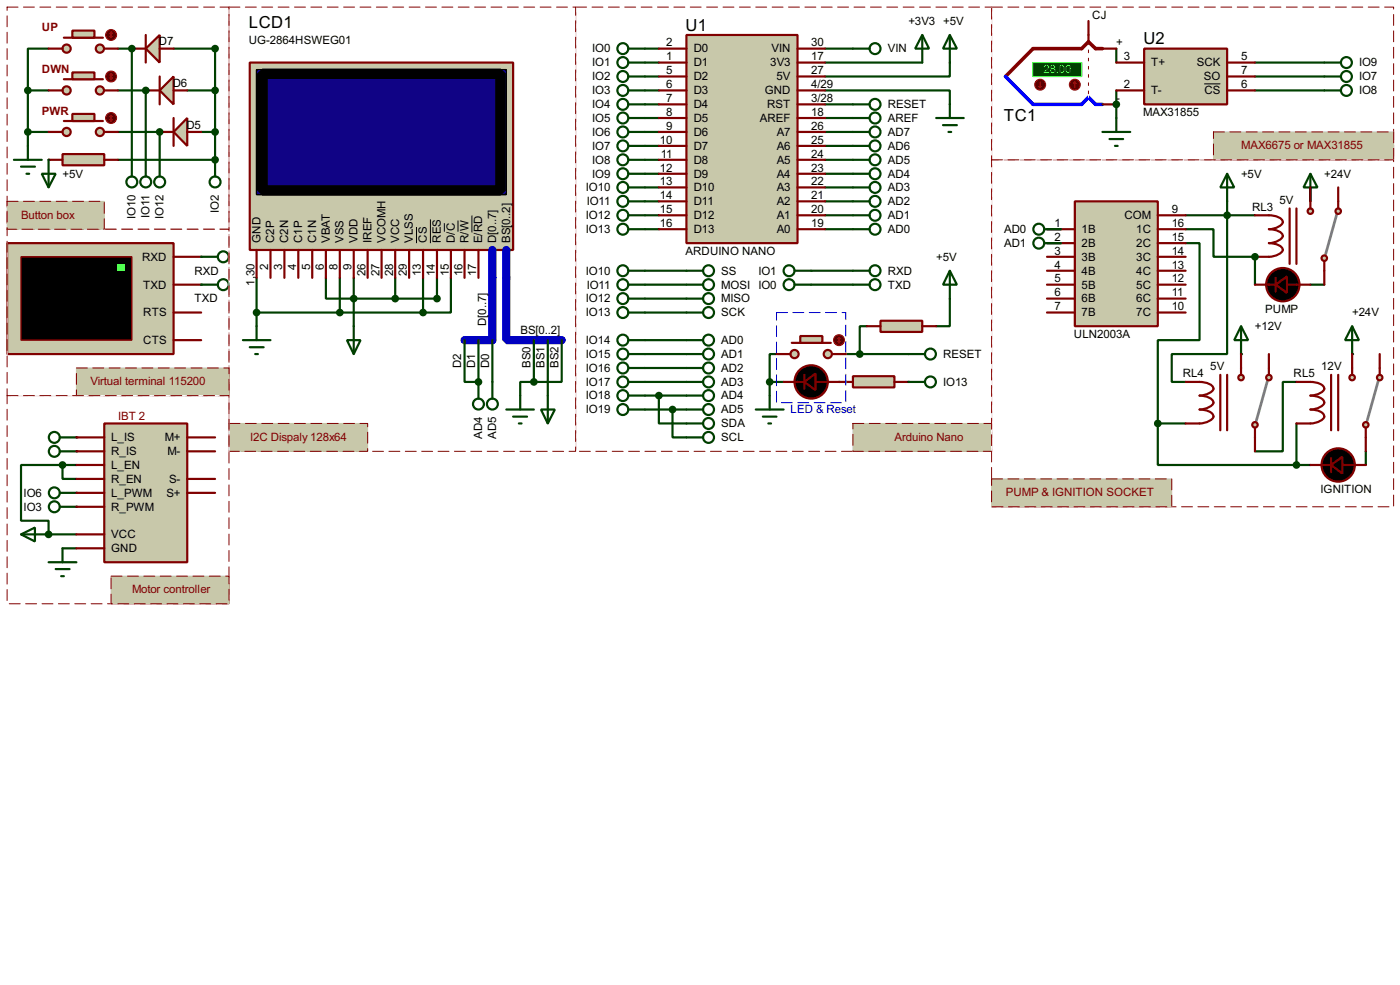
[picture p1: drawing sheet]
<svg xmlns="http://www.w3.org/2000/svg" width="256mm" height="180mm" viewBox="0 0 256 180" stroke-linecap="round" stroke-linejoin="round" font-family="sans-serif">
<path d="M90.2 50.9v11.4h-5.1M92.8 50.9v11.4h10.1" fill="none" stroke="#0000c0" stroke-width="1.5"/>
<path d="M174 54.7v5h-2.5" fill="none" stroke="#004000" stroke-width=".4"/>
<circle cx="153.7" cy="69.9" r=".2" fill="#004000"/>
<path d="M118.2 49.6h7.6M118.2 52.1h7.6M118.2 54.7h7.6M118.2 57.2h7.6" fill="none" stroke="#004000" stroke-width=".4"/>
<circle cx="166.4" cy="69.9" r=".2" fill="#004000"/>
<g fill="none" stroke="#004000" stroke-width=".4">
<path d="M118.2 11.5h2.5M118.2 8.9h2.5M118.2 14h2.5M118.2 16.6h2.5M118.2 19.1h2.5M151.2 16.6h22.8v2.5M151.2 11.5h17.8M151.2 8.9h5.1M151.2 19.1h5.1M174 11.5v2.5h-22.8M118.2 21.6h2.5M118.2 24.2h2.5"/>
<path d="M118.2 26.7h2.5M118.2 29.3h2.5M118.2 31.8h2.5M118.2 34.3h2.5M118.2 36.9h2.5M118.2 39.4h2.5M151.2 21.6h5.1M151.2 24.2h5.1M151.2 26.7h5.1M151.2 29.3h5.1M151.2 31.8h5.1M151.2 34.3h5.1"/>
<path d="M151.2 36.9h5.1M151.2 39.4h5.1M59.7 50.9v3.8h5.1M64.8 50.9v8.8M118.2 42h2.5M148.6 49.6h7.7M148.6 52.1h7.7M151.2 42h5.1M158.8 59.7h-1.3v5.1M90.2 62.3v7.6M100.4 62.3v10.1M118.2 62.3h7.6"/>
<path d="M118.2 64.8h7.6M118.2 67.4h7.6M118.2 69.9h7.6M118.2 72.4h7.6M118.2 75h7.6M120.7 72.4v5.1h5.1M123.2 75v5.1h2.6M141 69.9h2.6M141 69.9v2.5M142.3 64.8h-1.3v5.1M155 64.8h11.4"/>
</g>
<circle cx="87.7" cy="69.9" r=".2" fill="#004000"/>
<path d="M47 50.9v8.8M62.3 50.9v6.3h-15.3M85.1 62.3v7.6h2.6v-7.6M97.8 69.9h-2.5v2.5M97.8 62.3v7.6M102.9 62.3v7.6h-5.1" fill="none" stroke="#004000" stroke-width=".4"/>
<g fill="#004000">
<circle cx="36.9" cy="47" r=".2"/>
<circle cx="36.9" cy="52.1" r=".2"/>
</g>
<path d="M5.1 16.6h3.8M5.1 16.6v10.1M8.9 8.9h-3.8v7.7M21.6 16.6h5.1M5.1 24.2h3.8M62.3 57.2h15.2M72.4 50.9v3.8M77.5 50.9v6.3M80.1 50.9v3.8h-15.3M82.6 50.9v6.3h-5.1" fill="none" stroke="#004000" stroke-width=".4"/>
<circle cx="26.7" cy="16.6" r=".2" fill="#004000"/>
<path d="M26.7 16.6v12.7M21.6 24.2h7.7v5.1" fill="none" stroke="#004000" stroke-width=".4"/>
<circle cx="29.3" cy="24.2" r=".2" fill="#004000"/>
<path d="M21.6 8.9h2.6v20.4M34.3 16.6h5.1v7.6h-2.5" fill="none" stroke="#004000" stroke-width=".4"/>
<g fill="#004000">
<circle cx="24.2" cy="8.9" r=".2"/>
<circle cx="8.9" cy="29.3" r=".2"/>
</g>
<path d="M31.8 8.9h7.6v7.7M39.4 24.2v5.1" fill="none" stroke="#004000" stroke-width=".4"/>
<circle cx="39.4" cy="29.3" r=".2" fill="#004000"/>
<path d="M204.5 8.9v2.6M229.9 11.5h12.7M229.9 14h12.7M229.9 16.6h12.7M21.6 29.3h17.8" fill="none" stroke="#004000" stroke-width=".4"/>
<circle cx="204.5" cy="19.1" r=".2" fill="#004000"/>
<path d="M204.5 16.6v5M191.8 42h2.6M191.8 44.5h2.6M217.2 44.5h2.6v17.8h-7.7v15.2" fill="none" stroke="#004000" stroke-width=".4"/>
<circle cx="227.4" cy="64.8" r=".2" fill="#004000"/>
<path d="M212.1 77.5h5.1" fill="none" stroke="#004000" stroke-width=".4"/>
<circle cx="247.7" cy="64.8" r=".2" fill="#004000"/>
<path d="M240.1 34.3v2.6M217.2 42h5.1v5h7.6M240.1 52.1h2.5M212.1 77.5v7.6h25.4M237.5 69.9h-2.5v12.7h-5.1M237.5 77.5v7.6M237.5 85.1h2.6M250.2 82.6v2.5" fill="none" stroke="#004000" stroke-width=".4"/>
<circle cx="229.9" cy="47" r=".2" fill="#004000"/>
<path d="M217.2 39.4h12.7M224.8 36.9v27.9h-10.1v5.1h2.5M229.9 47v5.1" fill="none" stroke="#004000" stroke-width=".4"/>
<g fill="#004000">
<circle cx="14" cy="80.1" r=".2"/>
<circle cx="14" cy="82.6" r=".2"/>
<circle cx="14" cy="90.2" r=".2"/>
<circle cx="14" cy="92.8" r=".2"/>
</g>
<path d="M8.9 97.8h5.1M14 85.1h-2.5v2.6h2.5M11.5 100.4h2.5" fill="none" stroke="#004000" stroke-width=".4"/>
<circle cx="8.9" cy="97.8" r=".2" fill="#004000"/>
<g fill="none" stroke="#004000" stroke-width=".4">
<path d="M115.1 19.1h3.1M115.1 16.6h3.1M115.1 14h3.1M115.1 8.9h3.1M115.1 11.5h3.1M174 6.4l1.3 2.5h-2.5zM174 6.4v5.1M115.1 26.7h3.1M115.1 24.2h3.1M115.1 21.6h3.1M115.1 29.3h3.1M115.1 31.8h3.1"/>
<path d="M115.1 34.3h3.1M115.1 36.9h3.1M115.1 39.4h3.1M156.3 21.6h3M156.3 29.3h3M156.3 31.8h3M156.3 34.3h3M156.3 36.9h3M156.3 39.4h3M115.1 42h3.1M125.8 49.6h3M125.8 52.1h3"/>
<path d="M125.8 54.7h3M125.8 57.2h3M156.3 42h3M11.5 85.1h-7.6v10.2h5v2.5"/>
<circle cx="114.1" cy="8.9" r="1"/>
<circle cx="114.1" cy="11.5" r="1"/>
<circle cx="114.1" cy="14" r="1"/>
<circle cx="114.1" cy="16.6" r="1"/>
<circle cx="114.1" cy="19.1" r="1"/>
<circle cx="114.1" cy="29.3" r="1"/>
<circle cx="114.1" cy="31.8" r="1"/>
<circle cx="114.1" cy="36.9" r="1"/>
<circle cx="114.1" cy="39.4" r="1"/>
<circle cx="114.1" cy="26.7" r="1"/>
<circle cx="114.1" cy="34.3" r="1"/>
<circle cx="114.1" cy="21.6" r="1"/>
<circle cx="114.1" cy="24.2" r="1"/>
<circle cx="160.3" cy="36.9" r="1"/>
<circle cx="160.3" cy="31.8" r="1"/>
<circle cx="160.3" cy="39.4" r="1"/>
<circle cx="160.3" cy="34.3" r="1"/>
<circle cx="160.3" cy="29.3" r="1"/>
<circle cx="160.3" cy="21.6" r="1"/>
<circle cx="114.1" cy="42" r="1"/>
<circle cx="129.8" cy="49.6" r="1"/>
<circle cx="129.8" cy="57.2" r="1"/>
<circle cx="129.8" cy="54.7" r="1"/>
<circle cx="129.8" cy="52.1" r="1"/>
<circle cx="160.3" cy="42" r="1"/>
</g>
<path d="M161.3 58.7h7.7v2.1h-7.7z" fill="#c8c8aa" stroke="#800000" stroke-width=".4"/>
<path d="M158.8 59.7h2.5M169 59.7h2.5M143.6 69.9h3.8M147.4 68.6v2.6M149.4 69.9h4.3" fill="none" stroke="#800000" stroke-width=".4"/>
<path d="M174 49.6l1.3 2.5h-2.5zM174 49.6v5.1" fill="none" stroke="#004000" stroke-width=".4"/>
<g fill="#000" stroke="#800000" stroke-width=".4">
<path d="M147.4 69.9l2-1.5v3z"/>
<circle cx="148.6" cy="69.9" r="3.1"/>
</g>
<path d="M156.3 68.9h7.6v2h-7.6z" fill="#c8c8aa" stroke="#800000" stroke-width=".4"/>
<path d="M153.7 69.9h2.6M163.9 69.9h2.5" fill="none" stroke="#800000" stroke-width=".4"/>
<g fill="none" stroke="#004000" stroke-width=".4">
<path d="M156.3 49.6h3M156.3 52.1h3M138.5 75h5.1M139.8 76.3h2.5M140.8 77.5h.5M141 72.4v2.6"/>
<circle cx="160.3" cy="49.6" r="1"/>
<circle cx="160.3" cy="52.1" r="1"/>
</g>
<path d="M142.3 57.2h12.7v16.5h-12.7z" fill="none" stroke="#fff" stroke-width=".18"/>
<path d="M142.3 57.2h12.7v16.5h-12.7z" fill="none" stroke="#0000c0" stroke-width=".18" stroke-dasharray="2 1"/>
<g fill="#c8c8aa" stroke="#800000" stroke-width=".4">
<circle cx="151.6" cy="64.8" r=".75"/>
<circle cx="145.5" cy="64.8" r=".75"/>
</g>
<path d="M145.1 62.8h7.1" fill="none" stroke="#800000" stroke-width=".4"/>
<path d="M146.6 61.5h4.1v1.3h-4.1z" fill="#c8c8aa" stroke="#800000" stroke-width=".4"/>
<path d="M142.3 64.8h2.5M152.5 64.8h2.5" fill="none" stroke="#800000" stroke-width=".4"/>
<circle cx="153.7" cy="62.3" r="1" fill="#400000" stroke="#f00" stroke-width=".2"/>
<path d="M153.5 62.5l.2 .3M153.7 61.8v1M153.7 61.8l-.2 .2M153.7 61.8l.3 .2M154 62.5l-.3 .3" fill="none" stroke="#f00" stroke-width=".2"/>
<g fill="none" stroke="#004000" stroke-width=".4">
<path d="M115.1 49.6h3.1M115.1 52.1h3.1M115.1 54.7h3.1M115.1 57.2h3.1M145.6 49.6h3M145.6 52.1h3M115.1 69.9h3.1M115.1 62.3h3.1M115.1 64.8h3.1M115.1 67.4h3.1M115.1 72.4h3.1M115.1 75h3.1"/>
<path d="M125.8 69.9h3M125.8 62.3h3M125.8 64.8h3M125.8 67.4h3M125.8 72.4h3M125.8 75h3M166.4 69.9h3.1M166.4 64.8h3.1"/>
<circle cx="114.1" cy="49.6" r="1"/>
<circle cx="114.1" cy="52.1" r="1"/>
<circle cx="114.1" cy="57.2" r="1"/>
<circle cx="114.1" cy="54.7" r="1"/>
<circle cx="144.5" cy="49.6" r="1"/>
<circle cx="144.5" cy="52.1" r="1"/>
<circle cx="114.1" cy="67.4" r="1"/>
<circle cx="114.1" cy="72.4" r="1"/>
<circle cx="114.1" cy="75" r="1"/>
<circle cx="114.1" cy="62.3" r="1"/>
<circle cx="114.1" cy="64.8" r="1"/>
<circle cx="114.1" cy="69.9" r="1"/>
<circle cx="129.8" cy="72.4" r="1"/>
<circle cx="129.8" cy="67.4" r="1"/>
<circle cx="129.8" cy="69.9" r="1"/>
<circle cx="129.8" cy="62.3" r="1"/>
<circle cx="129.8" cy="64.8" r="1"/>
<circle cx="129.8" cy="75" r="1"/>
<circle cx="170.4" cy="64.8" r="1"/>
<circle cx="170.4" cy="69.9" r="1"/>
</g>
<g fill="#004000" stroke="#004000" stroke-width=".4">
<circle cx="157.5" cy="64.8" r=".5"/>
<circle cx="141" cy="69.9" r=".5"/>
</g>
<path d="M105.5 1.3h76.2v81.3h-76.2z" fill="none" stroke="#fff" stroke-width=".18"/>
<path d="M105.5 1.3h76.2v81.3h-76.2z" fill="none" stroke="#800000" stroke-width=".18" stroke-dasharray="2 1"/>
<g fill="#c8c8aa">
<path d="M156.3 77.5h25.4v5.1h-25.4z" fill-rule="evenodd"/>
<path d="M156.3 77.5h25.4v5.1h-25.4z" fill-rule="evenodd"/>
</g>
<path d="M156.3 77.5h25.4v5.1h-25.4z" fill="none" stroke="#c8c8aa" stroke-width=".18"/>
<path d="M156.3 77.5h25.4v5.1h-25.4z" fill="none" stroke="#800000" stroke-width=".18" stroke-dasharray="2 1"/>
<g fill="none" stroke="#004000" stroke-width=".4">
<path d="M125.8 77.5h3M125.8 80.1h3"/>
<circle cx="129.8" cy="77.5" r="1"/>
<circle cx="129.8" cy="80.1" r="1"/>
</g>
<g fill="#004000" stroke="#004000" stroke-width=".4">
<circle cx="120.7" cy="72.4" r=".5"/>
<circle cx="123.2" cy="75" r=".5"/>
</g>
<path d="M125.8 6.4h20.3v38.1h-20.3z" fill="#c8c8aa" stroke="#800000" stroke-width=".4"/>
<g fill="none" stroke="#800000" stroke-width=".4">
<path d="M120.7 11.5h5.1M120.7 8.9h5.1M120.7 14h5.1M120.7 16.6h5.1M120.7 19.1h5.1M146.1 11.5h5.1M146.1 8.9h5.1M146.1 14h5.1M146.1 16.6h5.1M146.1 19.1h5.1M120.7 21.6h5.1M120.7 24.2h5.1"/>
<path d="M120.7 26.7h5.1M120.7 29.3h5.1M120.7 31.8h5.1M120.7 34.3h5.1M120.7 36.9h5.1M120.7 39.4h5.1M146.1 21.6h5.1M146.1 24.2h5.1M146.1 26.7h5.1M146.1 29.3h5.1M146.1 31.8h5.1M146.1 34.3h5.1"/>
<path d="M146.1 36.9h5.1M146.1 39.4h5.1M120.7 42h5.1M146.1 42h5.1"/>
</g>
<g fill="none" stroke="#004000" stroke-width=".4">
<path d="M156.3 19.1h3M156.3 8.9h3M169 6.4l1.2 2.5h-2.5zM169 6.4v5.1M174 19.1v2.5M156.3 26.7h3M156.3 24.2h3M171.5 21.6h5.1M172.8 22.9h2.5M173.8 24.2h.5"/>
<circle cx="160.3" cy="8.9" r="1"/>
<circle cx="160.3" cy="19.1" r="1"/>
<circle cx="160.3" cy="26.7" r="1"/>
<circle cx="160.3" cy="24.2" r="1"/>
</g>
<path d="M42 1.3h63.5v81.3h-63.5z" fill="none" stroke="#fff" stroke-width=".18"/>
<path d="M42 1.3h63.5v81.3h-63.5z" fill="none" stroke="#800000" stroke-width=".18" stroke-dasharray="2 1"/>
<g fill="#c8c8aa">
<path d="M42 77.5h25.4v5.1h-25.4z" fill-rule="evenodd"/>
<path d="M42 77.5h25.4v5.1h-25.4z" fill-rule="evenodd"/>
</g>
<path d="M42 77.5h25.4v5.1h-25.4z" fill="none" stroke="#c8c8aa" stroke-width=".18"/>
<path d="M42 77.5h25.4v5.1h-25.4z" fill="none" stroke="#800000" stroke-width=".18" stroke-dasharray="2 1"/>
<path d="M45.8 11.5h48.2v34.3h-48.2z" fill="#c8c8aa" stroke="#800000" stroke-width=".4"/>
<path d="M47 12.8h45.8v22.8h-45.8z" fill="#fff" stroke="#000" stroke-width=".25"/>
<path d="M47 12.8h45.8v22.8h-45.8z" fill="#100385" stroke="#000" stroke-width=".25"/>
<path d="M48.1 13.5h43.6v21.4h-43.6z" fill="none" stroke="#000" stroke-width="1.9"/>
<g fill="none" stroke="#800000" stroke-width=".4">
<path d="M47 45.8v5.1M49.6 45.8v5.1M52.1 45.8v5.1M54.7 45.8v5.1M57.2 45.8v5.1M59.7 45.8v5.1M62.3 45.8v5.1M64.8 45.8v5.1M67.4 45.8v5.1M69.9 45.8v5.1M72.4 45.8v5.1M75 45.8v5.1"/>
<path d="M77.5 45.8v5.1M80.1 45.8v5.1M82.6 45.8v5.1M85.1 45.8v5.1M87.7 45.8v5.1"/>
</g>
<path d="M86.5 39.5v3.1M76.3 41.6v2.9M78.9 40.2v4.3M81.4 40.9v1.5M83.9 40.3v2.1" fill="none" stroke="#000" stroke-width=".18"/>
<path d="M90.2 45.8v5.1M92.8 45.8v5.1" fill="none" stroke="#0000c0" stroke-width="1.5"/>
<g fill="none" stroke="#004000" stroke-width=".4">
<path d="M47 59.7v2.6M64.8 59.7v5.1M44.5 62.3h5.1M45.8 63.6h2.5M46.8 64.8h.5M63.6 62.3h2.5l-1.3 2.5zM87.7 69.9v3.1M90.2 69.9v3.1M92.8 75h5M94 76.3h2.6M95.1 77.5h.5M95.3 72.4v2.6"/>
<path d="M99.1 75h2.6l-1.3 2.5zM100.4 72.4v5.1"/>
<circle cx="87.6" cy="74" r="1"/>
<circle cx="90.2" cy="74" r="1"/>
</g>
<g fill="#004000" stroke="#004000" stroke-width=".4">
<circle cx="64.8" cy="54.7" r=".5"/>
<circle cx="87.6" cy="69.9" r=".5"/>
<circle cx="62.2" cy="57.2" r=".5"/>
<circle cx="47" cy="57.2" r=".5"/>
<circle cx="97.8" cy="69.9" r=".5"/>
</g>
<path d="M1.3 44.5h30.5v20.3h-30.5z" fill="#c8c8aa" stroke="#800000" stroke-width=".4"/>
<path d="M3.9 47h20.3v15.3h-20.3z" fill="#000" stroke="#800000" stroke-width=".25"/>
<path d="M21.6 48.3h1.3v1.3h-1.3z" fill="#0f0"/>
<path d="M31.8 47h5.1M31.8 57.2h5.1M31.8 52.1h5.1M31.8 62.3h5.1" fill="none" stroke="#800000" stroke-width=".4"/>
<g fill="none" stroke="#004000" stroke-width=".4">
<path d="M36.9 47h3M36.9 52.1h3"/>
<circle cx="40.9" cy="47" r="1"/>
<circle cx="40.9" cy="52.1" r="1"/>
</g>
<g fill="#004000" stroke="#004000" stroke-width=".4">
<circle cx="80" cy="54.7" r=".5"/>
<circle cx="72.4" cy="54.7" r=".5"/>
<circle cx="77.5" cy="57.2" r=".5"/>
</g>
<path d="M1.3 1.3h40.7v40.7h-40.7zM1.3 42h40.7v30.4h-40.7z" fill="none" stroke="#fff" stroke-width=".18"/>
<path d="M1.3 1.3h40.7v40.7h-40.7zM1.3 42h40.7v30.4h-40.7z" fill="none" stroke="#800000" stroke-width=".18" stroke-dasharray="2 1"/>
<g fill="#c8c8aa">
<path d="M1.3 36.9h17.8v5.1h-17.8z" fill-rule="evenodd"/>
<path d="M1.3 36.9h17.8v5.1h-17.8z" fill-rule="evenodd"/>
</g>
<path d="M1.3 36.9h17.8v5.1h-17.8z" fill="none" stroke="#c8c8aa" stroke-width=".18"/>
<path d="M1.3 36.9h17.8v5.1h-17.8z" fill="none" stroke="#800000" stroke-width=".18" stroke-dasharray="2 1"/>
<g fill="none" stroke="#004000" stroke-width=".4">
<path d="M39.4 29.3v3"/>
<circle cx="39.4" cy="33.3" r="1"/>
</g>
<path d="M34.3 21.6v5.1l-2.5-2.5z" fill="#c8c8aa" stroke="#800000" stroke-width=".4"/>
<path d="M29.3 24.2h2.5M31.8 21.6v5.1M34.3 24.2h2.6" fill="none" stroke="#800000" stroke-width=".4"/>
<path d="M31.8 14v5.1l-2.5-2.5z" fill="#c8c8aa" stroke="#800000" stroke-width=".4"/>
<path d="M26.7 16.6h2.6M29.3 14v5.1M31.8 16.6h2.5" fill="none" stroke="#800000" stroke-width=".4"/>
<path d="M26.7 8.9l2.6-2.5v5.1z" fill="#c8c8aa" stroke="#800000" stroke-width=".4"/>
<path d="M24.2 8.9h2.5M26.7 6.4v5.1M29.3 8.9h2.5" fill="none" stroke="#800000" stroke-width=".4"/>
<g fill="#c8c8aa" stroke="#800000" stroke-width=".4">
<circle cx="18.3" cy="8.9" r=".75"/>
<circle cx="12.2" cy="8.9" r=".75"/>
</g>
<path d="M11.7 6.9h7.2" fill="none" stroke="#800000" stroke-width=".4"/>
<path d="M13.3 5.6h4v1.3h-4z" fill="#c8c8aa" stroke="#800000" stroke-width=".4"/>
<path d="M8.9 8.9h2.6M19.1 8.9h2.5" fill="none" stroke="#800000" stroke-width=".4"/>
<circle cx="20.3" cy="6.4" r="1" fill="#400000" stroke="#f00" stroke-width=".2"/>
<path d="M20.1 6.7l.3 .2M20.4 5.9v1M20.4 5.9l-.3 .3M20.4 5.9l.2 .3M20.6 6.7l-.2 .2" fill="none" stroke="#f00" stroke-width=".2"/>
<g fill="#c8c8aa" stroke="#800000" stroke-width=".4">
<circle cx="18.3" cy="16.6" r=".75"/>
<circle cx="12.2" cy="16.6" r=".75"/>
</g>
<path d="M11.7 14.5h7.2" fill="none" stroke="#800000" stroke-width=".4"/>
<path d="M13.3 13.3h4v1.2h-4z" fill="#c8c8aa" stroke="#800000" stroke-width=".4"/>
<path d="M8.9 16.6h2.6M19.1 16.6h2.5" fill="none" stroke="#800000" stroke-width=".4"/>
<circle cx="20.3" cy="14" r="1" fill="#400000" stroke="#f00" stroke-width=".2"/>
<path d="M20.1 14.3l.3 .2M20.4 13.5v1M20.4 13.5l-.3 .3M20.4 13.5l.2 .3M20.6 14.3l-.2 .2" fill="none" stroke="#f00" stroke-width=".2"/>
<g fill="#c8c8aa" stroke="#800000" stroke-width=".4">
<circle cx="18.3" cy="24.2" r=".75"/>
<circle cx="12.2" cy="24.2" r=".75"/>
</g>
<path d="M11.7 22.2h7.2" fill="none" stroke="#800000" stroke-width=".4"/>
<path d="M13.3 20.9h4v1.3h-4z" fill="#c8c8aa" stroke="#800000" stroke-width=".4"/>
<path d="M8.9 24.2h2.6M19.1 24.2h2.5" fill="none" stroke="#800000" stroke-width=".4"/>
<circle cx="20.3" cy="21.6" r="1" fill="#400000" stroke="#f00" stroke-width=".2"/>
<path d="M20.1 21.9l.3 .3M20.4 21.1v1.1M20.4 21.1l-.3 .3M20.4 21.1l.2 .3M20.6 21.9l-.2 .3" fill="none" stroke="#f00" stroke-width=".2"/>
<g fill="none" stroke="#004000" stroke-width=".4">
<path d="M2.6 29.3h5.1M3.9 30.5h2.5M4.9 31.8h.5M5.1 26.7v2.6M24.2 29.3v3M26.7 29.3v3M29.3 29.3v3"/>
<circle cx="24.1" cy="33.3" r="1"/>
<circle cx="26.7" cy="33.3" r="1"/>
<circle cx="29.2" cy="33.3" r="1"/>
</g>
<g fill="#004000" stroke="#004000" stroke-width=".4">
<circle cx="5.1" cy="16.6" r=".5"/>
<circle cx="5.1" cy="24.2" r=".5"/>
<circle cx="26.7" cy="16.6" r=".5"/>
<circle cx="29.2" cy="24.2" r=".5"/>
<circle cx="39.4" cy="16.6" r=".5"/>
<circle cx="39.4" cy="24.2" r=".5"/>
<circle cx="24.1" cy="8.9" r=".5"/>
</g>
<path d="M11.5 28.2h7.6v2.1h-7.6z" fill="#c8c8aa" stroke="#800000" stroke-width=".4"/>
<path d="M8.9 29.3h2.6M19.1 29.3h2.5" fill="none" stroke="#800000" stroke-width=".4"/>
<path d="M7.7 31.8h2.5l-1.3 2.5zM8.9 29.3v5" fill="none" stroke="#004000" stroke-width=".4"/>
<g fill="#004000" stroke="#004000" stroke-width=".4">
<circle cx="39.4" cy="8.9" r=".5"/>
<circle cx="39.4" cy="29.3" r=".5"/>
</g>
<path d="M181.7 1.3h73.6v28h-73.6z" fill="none" stroke="#fff" stroke-width=".18"/>
<path d="M181.7 1.3h73.6v28h-73.6z" fill="none" stroke="#800000" stroke-width=".18" stroke-dasharray="2 1"/>
<g fill="#c8c8aa">
<path d="M222.3 24.2h33v5.1h-33z" fill-rule="evenodd"/>
<path d="M222.3 24.2h33v5.1h-33z" fill-rule="evenodd"/>
</g>
<path d="M222.3 24.2h33v5.1h-33z" fill="none" stroke="#c8c8aa" stroke-width=".18"/>
<path d="M222.3 24.2h33v5.1h-33z" fill="none" stroke="#800000" stroke-width=".18" stroke-dasharray="2 1"/>
<g fill="none" stroke="#004000" stroke-width=".4">
<path d="M242.6 11.5h3.1M242.6 16.6h3.1M242.6 14h3.1"/>
<circle cx="246.6" cy="11.5" r="1"/>
<circle cx="246.6" cy="14" r="1"/>
<circle cx="246.6" cy="16.6" r="1"/>
</g>
<path d="M209.6 8.9h15.2v10.2h-15.2z" fill="#c8c8aa" stroke="#800000" stroke-width=".4"/>
<path d="M199.4 6.4v1.3M204.5 11.5h5.1M204.5 16.6h5.1M224.8 11.5h5.1M224.8 16.6h5.1M224.8 14h5.1" fill="none" stroke="#800000" stroke-width=".4"/>
<path d="M220.6 15.4h3" fill="none" stroke="#000" stroke-width=".18"/>
<path d="M202 8.9h-1.3l-1.3-1.2-1.2 1.2h-8.9l-5.1 5.1" fill="none" stroke="#800000" stroke-width=".65"/>
<path d="M184.2 14l5.1 5.1h8.9l1.2-1.3 1.3 1.3h1.3" fill="none" stroke="#00f" stroke-width=".65"/>
<path d="M199.4 7.7v10.1" fill="none" stroke="#fff" stroke-width=".18"/>
<path d="M199.4 7.7v10.1" fill="none" stroke="#800000" stroke-width=".18" stroke-dasharray=".5 1"/>
<path d="M189.3 11.5h8.9v2.5h-8.9z" fill="#004000" stroke="#0f0" stroke-width=".2"/>
<path d="M199.4 3.9v2.5M202 8.9h2.5M202 19.1h2.5" fill="none" stroke="#800000" stroke-width=".4"/>
<circle cx="196.9" cy="15.5" r="1" fill="#400000" stroke="#f00" stroke-width=".2"/>
<path d="M196.9 15l-.2 .3M196.9 15l.3 .3M196.9 15v1.1" fill="none" stroke="#f00" stroke-width=".2"/>
<circle cx="190.5" cy="15.5" r="1" fill="#400000" stroke="#f00" stroke-width=".2"/>
<path d="M190.3 15.8l.3 .3M190.6 15v1.1M190.8 15.8l-.2 .3" fill="none" stroke="#f00" stroke-width=".2"/>
<circle cx="204.5" cy="19.1" r=".5" fill="#004000" stroke="#004000" stroke-width=".4"/>
<path d="M202 24.2h5.1M203.3 25.5h2.5M204.3 26.7h.5M204.5 21.6v2.6" fill="none" stroke="#004000" stroke-width=".4"/>
<g fill="#c8c8aa">
<path d="M14 67.4h28v5h-28z" fill-rule="evenodd"/>
<path d="M14 67.4h28v5h-28z" fill-rule="evenodd"/>
</g>
<path d="M14 67.4h28v5h-28z" fill="none" stroke="#c8c8aa" stroke-width=".18"/>
<path d="M14 67.4h28v5h-28z" fill="none" stroke="#800000" stroke-width=".18" stroke-dasharray="2 1"/>
<path d="M196.9 36.9h15.2v22.8h-15.2z" fill="#c8c8aa" stroke="#800000" stroke-width=".4"/>
<g fill="none" stroke="#800000" stroke-width=".4">
<path d="M212.1 39.4h5.1M191.8 42h5.1M191.8 44.5h5.1M191.8 47h5.1M191.8 49.6h5.1M191.8 52.1h5.1M191.8 54.7h5.1M191.8 57.2h5.1M212.1 42h5.1M212.1 44.5h5.1M212.1 47h5.1M212.1 49.6h5.1"/>
<path d="M212.1 52.1h5.1M212.1 54.7h5.1M212.1 57.2h5.1"/>
</g>
<g fill="none" stroke="#004000" stroke-width=".4">
<path d="M224.8 31.8l1.3 2.5h-2.5zM224.8 31.8v5.1M191.3 42h3.1M191.3 44.5h3.1M227.4 59.7l1.3 2.6h-2.6zM227.4 59.7v5.1"/>
<circle cx="190.3" cy="44.5" r="1"/>
<circle cx="190.3" cy="42" r="1"/>
</g>
<circle cx="212.1" cy="77.5" r=".5" fill="#004000" stroke="#004000" stroke-width=".4"/>
<path d="M232.2 69.7l-2 7.3" fill="none" stroke="#808080" stroke-width=".5"/>
<g fill="#c8c8aa" stroke="#800000" stroke-width=".4">
<circle cx="229.9" cy="77.8" r=".5"/>
<circle cx="232.4" cy="69.1" r=".5"/>
</g>
<path d="M232.5 67.4v1.2" fill="none" stroke="#800000" stroke-width=".4"/>
<circle cx="227.3" cy="69.1" r=".5" fill="#c8c8aa" stroke="#800000" stroke-width=".4"/>
<path d="M217.2 69.9a8.7 8.7 0 0 1 4.3 .3 .87 .87 0 0 1 .7 1.2 3.3 3.3 0 0 1-2.4 1 2.37 2.37 0 0 1 2.5 1.3 2.75 2.75 0 0 1-2.5 1.3 3.2 3.2 0 0 1 2.4 .9l.1 .4a2.75 2.75 0 0 1-2.5 1.2h-2.6M223.6 68.6v10.2M224.8 68.6v10.2M227.4 64.8v3.8M229.9 78.3v4.3M232.5 64.8v2.6" fill="none" stroke="#800000" stroke-width=".4"/>
<path d="M247.7 59.7l1.3 2.6h-2.6zM247.7 59.7v5.1" fill="none" stroke="#004000" stroke-width=".4"/>
<path d="M252.5 69.7l-2 7.3" fill="none" stroke="#808080" stroke-width=".5"/>
<g fill="#c8c8aa" stroke="#800000" stroke-width=".4">
<circle cx="250.2" cy="77.8" r=".5"/>
<circle cx="252.7" cy="69.1" r=".5"/>
</g>
<path d="M252.8 67.4v1.2" fill="none" stroke="#800000" stroke-width=".4"/>
<circle cx="247.7" cy="69.1" r=".5" fill="#c8c8aa" stroke="#800000" stroke-width=".4"/>
<path d="M237.5 69.9a8.7 8.7 0 0 1 4.3 .3 .87 .87 0 0 1 .7 1.2 3.2 3.2 0 0 1-2.4 1 2.33 2.33 0 0 1 2.5 1.3 2.68 2.68 0 0 1-2.5 1.3 3.1 3.1 0 0 1 2.4 .9 .88 .88 0 0 1-.7 1.2 7.1 7.1 0 0 1-4.3 .4M243.9 68.6v10.2M245.2 68.6v10.2M247.7 64.8v3.8M250.2 78.3v4.3M252.8 64.8v2.6M240.1 85.1h3.8M243.9 83.9v2.5M245.9 85.1h4.3" fill="none" stroke="#800000" stroke-width=".4"/>
<circle cx="237.5" cy="85.1" r=".5" fill="#004000" stroke="#004000" stroke-width=".4"/>
<g fill="#000" stroke="#800000" stroke-width=".4">
<path d="M243.9 85.1l2-1.5v3.1z"/>
<circle cx="245.1" cy="85.1" r="3.1"/>
</g>
<path d="M240.1 31.8l1.3 2.5h-2.6zM240.1 31.8v5.1" fill="none" stroke="#004000" stroke-width=".4"/>
<path d="M244.9 39.2l-2 7.3" fill="none" stroke="#808080" stroke-width=".5"/>
<g fill="#c8c8aa" stroke="#800000" stroke-width=".4">
<circle cx="242.6" cy="47.3" r=".5"/>
<circle cx="245.1" cy="38.7" r=".5"/>
</g>
<path d="M245.2 36.9v1.3" fill="none" stroke="#800000" stroke-width=".4"/>
<circle cx="240" cy="38.7" r=".5" fill="#c8c8aa" stroke="#800000" stroke-width=".4"/>
<path d="M229.9 39.4a8.7 8.7 0 0 1 4.3 .3 .88 .88 0 0 1 .7 1.2 3.2 3.2 0 0 1-2.4 1.1 3.3 3.3 0 0 1 2.4 .8 .89 .89 0 0 1-.7 1.2l-1.1 .4-.6 .1a3.3 3.3 0 0 1 2.4 .9l.1 .4a2.75 2.75 0 0 1-2.5 1.2h-2.6M236.3 38.2v10.1M237.5 38.2v10.1M240.1 34.3v3.9M245.2 34.3v2.6M229.9 52.1h3.8M233.7 50.9v2.5M235.8 52.1h4.3M242.6 47.8v4.3" fill="none" stroke="#800000" stroke-width=".4"/>
<g fill="#000" stroke="#800000" stroke-width=".4">
<path d="M233.7 52.1l2.1-1.5v3z"/>
<circle cx="235" cy="52.1" r="3.1"/>
</g>
<g fill="#004000" stroke="#004000" stroke-width=".4">
<circle cx="229.9" cy="47" r=".5"/>
<circle cx="224.8" cy="39.4" r=".5"/>
</g>
<path d="M181.7 29.3h73.6v63.5h-73.6z" fill="none" stroke="#fff" stroke-width=".18"/>
<path d="M181.7 29.3h73.6v63.5h-73.6z" fill="none" stroke="#800000" stroke-width=".18" stroke-dasharray="2 1"/>
<g fill="#c8c8aa">
<path d="M181.7 87.7h33v5.1h-33z" fill-rule="evenodd"/>
<path d="M181.7 87.7h33v5.1h-33z" fill-rule="evenodd"/>
</g>
<path d="M181.7 87.7h33v5.1h-33z" fill="none" stroke="#c8c8aa" stroke-width=".18"/>
<path d="M181.7 87.7h33v5.1h-33z" fill="none" stroke="#800000" stroke-width=".18" stroke-dasharray="2 1"/>
<g fill="none" stroke="#004000" stroke-width=".4">
<path d="M3.9 97.8l2.5-1.2v2.5zM3.9 97.8h5M11 80.1h3M11 82.6h3M11 90.2h3M11 92.8h3M8.9 102.9h5.1M10.2 104.2h2.6M11.2 105.5h.5M11.5 100.4v2.5"/>
<circle cx="9.9" cy="82.6" r="1"/>
<circle cx="9.9" cy="92.8" r="1"/>
<circle cx="9.9" cy="90.2" r="1"/>
<circle cx="9.9" cy="80.1" r="1"/>
</g>
<path d="M19.1 77.5h15.2v25.4h-15.2z" fill="#c8c8aa" stroke="#800000" stroke-width=".4"/>
<path d="M14 80.1h5.1M14 82.6h5.1M14 85.1h5.1M14 87.7h5.1M14 90.2h5.1M14 92.8h5.1M14 97.8h5.1M34.3 80.1h5.1M34.3 82.6h5.1M34.3 87.7h5.1M34.3 90.2h5.1M14 100.4h5.1" fill="none" stroke="#800000" stroke-width=".4"/>
<g fill="#004000" stroke="#004000" stroke-width=".4">
<circle cx="11.4" cy="85.1" r=".5"/>
<circle cx="8.9" cy="97.8" r=".5"/>
</g>
<path d="M1.3 72.4h40.7v38.1h-40.7z" fill="none" stroke="#fff" stroke-width=".18"/>
<path d="M1.3 72.4h40.7v38.1h-40.7z" fill="none" stroke="#800000" stroke-width=".18" stroke-dasharray="2 1"/>
<g fill="#c8c8aa">
<path d="M20.4 105.5h21.6v5h-21.6z" fill-rule="evenodd"/>
<path d="M20.4 105.5h21.6v5h-21.6z" fill-rule="evenodd"/>
</g>
<path d="M20.4 105.5h21.6v5h-21.6z" fill="none" stroke="#c8c8aa" stroke-width=".18"/>
<path d="M20.4 105.5h21.6v5h-21.6z" fill="none" stroke="#800000" stroke-width=".18" stroke-dasharray="2 1"/>
<g font-size="3.4">
<text x="45.6" y="5.1">LCD1</text>
<text x="125.6" y="5.6">U1</text>
<text x="209.5" y="8.1">U2</text>
<text x="183.9" y="22.2">TC1</text>
</g>
<g font-size="2.4" fill="#800000">
<text x="7.7" y="5.8">UP</text>
<text x="7.7" y="13.4">DWN</text>
<text x="7.7" y="21">PWR</text>
<text x="227.4" y="27.3">MAX6675 or MAX31855</text>
<text x="3.9" y="40">Button box</text>
<text x="16.6" y="70.5">Virtual terminal 115200</text>
<text x="21.6" y="76.9">IBT 2</text>
<text x="45.8" y="80.8">I2C Dispaly 128x64</text>
<text x="163.9" y="80.7">Arduino Nano</text>
<text x="184.2" y="90.8">PUMP &amp; IGNITION SOCKET</text>
<text x="24.2" y="108.6">Motor controller</text>
</g>
<g font-size="2.4">
<text x="166.4" y="4.6">+3V3 +5V</text>
<text x="200.1" y="3.5">CJ</text>
<text x="29.1" y="8.3">D7</text>
<text x="45.6" y="8.1">UG-2864HSWEG01</text>
<text x="108.5" y="9.6">IO0</text>
<text x="122.1" y="11.1">1</text>
<text x="122.1" y="8.5">2</text>
<text x="127.1" y="9.6">D0</text>
<text x="141.3" y="9.6">VIN</text>
<text x="148.6" y="8.5">30</text>
<text x="148.6" y="11.1">17</text>
<text x="162.6" y="9.6">VIN</text>
<text x="204.5" y="8.5">+</text>
<text x="205.9" y="11.1">3</text>
<text x="227.4" y="11.1">5</text>
<text x="31.6" y="15.9">D6</text>
<text x="108.5" y="17.3">IO3</text>
<text x="108.5" y="14.7">IO2</text>
<text x="108.5" y="12.2">IO1</text>
<text x="122.1" y="13.6">5</text>
<text x="122.1" y="16.2">6</text>
<text x="127.1" y="12.2">D1</text>
<text x="127.1" y="14.7">D2</text>
<text x="127.1" y="17.3">D3</text>
<text x="140.1" y="17.3">GND</text>
<text x="141.1" y="12.2">3V3</text>
<text x="142.3" y="14.7">5V</text>
<text x="148.6" y="16.2">4/29</text>
<text x="148.6" y="13.6">27</text>
<text x="205.9" y="16.2">2</text>
<text x="210.9" y="12.2">T+</text>
<text x="210.9" y="17.3">T-</text>
<text x="219.2" y="12.2">SCK</text>
<text x="220.5" y="14.7">SO</text>
<text x="220.6" y="17.3">CS</text>
<text x="227.4" y="13.6">7</text>
<text x="227.4" y="16.2">6</text>
<text x="249" y="12.2">IO9</text>
<text x="249" y="17.3">IO8</text>
<text x="249" y="14.7">IO7</text>
<text x="34.1" y="23.6">D5</text>
<text x="108.5" y="22.3">IO5</text>
<text x="108.5" y="19.8">IO4</text>
<text x="122.1" y="18.7">7</text>
<text x="122.1" y="21.2">8</text>
<text x="122.1" y="23.8">9</text>
<text x="127.1" y="19.8">D4</text>
<text x="127.1" y="22.3">D5</text>
<text x="139.2" y="22.3">AREF</text>
<text x="140.5" y="19.8">RST</text>
<text x="148.6" y="23.8">26</text>
<text x="148.6" y="21.2">18</text>
<text x="148.6" y="18.7">3/28</text>
<text x="162.6" y="22.3">AREF</text>
<text x="162.6" y="19.8">RESET</text>
<text x="204.5" y="18.7">-</text>
<text x="209.4" y="21.2">MAX31855</text>
<text x="108.5" y="27.4">IO7</text>
<text x="108.5" y="24.9">IO6</text>
<text x="108.5" y="30">IO8</text>
<text x="120.9" y="26.3">10</text>
<text x="121.1" y="28.9">11</text>
<text x="127.1" y="24.9">D6</text>
<text x="127.1" y="27.4">D7</text>
<text x="127.1" y="30">D8</text>
<text x="142.3" y="24.9">A7</text>
<text x="142.3" y="27.4">A6</text>
<text x="142.3" y="30">A5</text>
<text x="148.6" y="26.3">25</text>
<text x="148.6" y="28.9">24</text>
<text x="162.6" y="30">AD5</text>
<text x="162.6" y="27.4">AD6</text>
<text x="162.6" y="24.9">AD7</text>
<text x="11.5" y="32.5">+5V</text>
<text x="107.3" y="35">IO10</text>
<text x="108.5" y="32.5">IO9</text>
<text x="120.9" y="31.4">12</text>
<text x="120.9" y="33.9">13</text>
<text x="127.1" y="32.5">D9</text>
<text x="127.1" y="35">D10</text>
<text x="142.3" y="32.5">A4</text>
<text x="142.3" y="35">A3</text>
<text x="148.6" y="31.4">23</text>
<text x="148.6" y="33.9">22</text>
<text x="162.6" y="35">AD3</text>
<text x="162.6" y="32.5">AD4</text>
<text x="227.4" y="32.5">+5V</text>
<text x="242.6" y="32.5">+24V</text>
<text x="24.9" y="40.1" transform="rotate(-90 24.9 40.1)">IO10</text>
<text x="27.4" y="39.9" transform="rotate(-90 27.4 39.9)">IO11</text>
<text x="30" y="40.1" transform="rotate(-90 30 40.1)">IO12</text>
<text x="40.1" y="38.9" transform="rotate(-90 40.1 38.9)">IO2</text>
<text x="107.3" y="40.1">IO12</text>
<text x="107.5" y="37.6">IO11</text>
<text x="120.9" y="36.5">14</text>
<text x="120.9" y="39">15</text>
<text x="120.9" y="41.6">16</text>
<text x="127.1" y="37.6">D11</text>
<text x="127.1" y="40.1">D12</text>
<text x="142.3" y="37.6">A2</text>
<text x="142.3" y="40.1">A1</text>
<text x="148.6" y="36.5">21</text>
<text x="148.6" y="39">20</text>
<text x="148.6" y="41.6">19</text>
<text x="162.6" y="40.1">AD1</text>
<text x="162.6" y="37.6">AD2</text>
<text x="193.2" y="41.6">1</text>
<text x="206" y="40.1">COM</text>
<text x="214.7" y="41.6">16</text>
<text x="214.7" y="39">9</text>
<text x="229.4" y="38.6">RL3</text>
<text x="234.4" y="37.3">5V</text>
<text x="26" y="47.7">RXD</text>
<text x="47.7" y="44.5" transform="rotate(-90 47.7 44.5)">GND</text>
<text x="50.3" y="44.5" transform="rotate(-90 50.3 44.5)">C2P</text>
<text x="52.8" y="44.5" transform="rotate(-90 52.8 44.5)">C2N</text>
<text x="55.4" y="44.5" transform="rotate(-90 55.4 44.5)">C1P</text>
<text x="57.9" y="44.5" transform="rotate(-90 57.9 44.5)">C1N</text>
<text x="60.4" y="44.5" transform="rotate(-90 60.4 44.5)">VBAT</text>
<text x="63" y="44.5" transform="rotate(-90 63 44.5)">VSS</text>
<text x="65.5" y="44.5" transform="rotate(-90 65.5 44.5)">VDD</text>
<text x="68.1" y="44.5" transform="rotate(-90 68.1 44.5)">IREF</text>
<text x="70.6" y="44.5" transform="rotate(-90 70.6 44.5)">VCOMH</text>
<text x="73.1" y="44.5" transform="rotate(-90 73.1 44.5)">VCC</text>
<text x="75.7" y="44.5" transform="rotate(-90 75.7 44.5)">VLSS</text>
<text x="78.2" y="44.5" transform="rotate(-90 78.2 44.5)">CS</text>
<text x="80.8" y="44.5" transform="rotate(-90 80.8 44.5)">RES</text>
<text x="83.3" y="44.5" transform="rotate(-90 83.3 44.5)">D/C</text>
<text x="85.8" y="44.5" transform="rotate(-90 85.8 44.5)">R/W</text>
<text x="88.4" y="44.5" transform="rotate(-90 88.4 44.5)">E/RD</text>
<text x="90.9" y="44.5" transform="rotate(-90 90.9 44.5)">D[0..7]</text>
<text x="93.5" y="44.5" transform="rotate(-90 93.5 44.5)">BS[0..2]</text>
<text x="107.3" y="42.7">IO13</text>
<text x="125.6" y="46.6">ARDUINO NANO</text>
<text x="127.1" y="42.7">D13</text>
<text x="142.3" y="42.7">A0</text>
<text x="162.6" y="42.7">AD0</text>
<text x="171.5" y="47.7">+5V</text>
<text x="183.9" y="42.7">AD0</text>
<text x="183.9" y="45.2">AD1</text>
<text x="193.2" y="44.1">2</text>
<text x="193.2" y="46.6">3</text>
<text x="198.2" y="42.7">1B</text>
<text x="198.2" y="45.2">2B</text>
<text x="198.2" y="47.7">3B</text>
<text x="208.2" y="42.7">1C</text>
<text x="208.2" y="45.2">2C</text>
<text x="208.2" y="47.7">3C</text>
<text x="214.7" y="44.1">15</text>
<text x="214.7" y="46.6">14</text>
<text x="26.2" y="52.8">TXD</text>
<text x="35.6" y="50.3">RXD</text>
<text x="46.6" y="52.3" transform="rotate(-90 46.6 52.3)">1,30</text>
<text x="49.2" y="49.4" transform="rotate(-90 49.2 49.4)">2</text>
<text x="51.7" y="49.4" transform="rotate(-90 51.7 49.4)">3</text>
<text x="54.3" y="49.4" transform="rotate(-90 54.3 49.4)">4</text>
<text x="56.8" y="49.4" transform="rotate(-90 56.8 49.4)">5</text>
<text x="59.3" y="49.4" transform="rotate(-90 59.3 49.4)">6</text>
<text x="61.9" y="49.4" transform="rotate(-90 61.9 49.4)">8</text>
<text x="64.4" y="49.4" transform="rotate(-90 64.4 49.4)">9</text>
<text x="67" y="50.6" transform="rotate(-90 67 50.6)">26</text>
<text x="69.5" y="50.6" transform="rotate(-90 69.5 50.6)">27</text>
<text x="72" y="50.6" transform="rotate(-90 72 50.6)">28</text>
<text x="74.6" y="50.6" transform="rotate(-90 74.6 50.6)">29</text>
<text x="77.1" y="50.6" transform="rotate(-90 77.1 50.6)">13</text>
<text x="79.7" y="50.6" transform="rotate(-90 79.7 50.6)">14</text>
<text x="82.2" y="50.6" transform="rotate(-90 82.2 50.6)">15</text>
<text x="84.7" y="50.6" transform="rotate(-90 84.7 50.6)">16</text>
<text x="87.3" y="50.6" transform="rotate(-90 87.3 50.6)">17</text>
<text x="107.3" y="50.3">IO10</text>
<text x="107.5" y="52.8">IO11</text>
<text x="132.1" y="50.3">SS</text>
<text x="132.1" y="52.8">MOSI IO0</text>
<text x="138.9" y="50.3">IO1</text>
<text x="162.6" y="50.3">RXD</text>
<text x="162.6" y="52.8">TXD</text>
<text x="193.2" y="49.2">4</text>
<text x="193.2" y="51.7">5</text>
<text x="198.2" y="50.3">4B</text>
<text x="198.2" y="52.8">5B</text>
<text x="208.2" y="50.3">4C</text>
<text x="208.2" y="52.8">5C</text>
<text x="214.7" y="49.2">13</text>
<text x="214.7" y="51.7">12</text>
<text x="26.2" y="57.9">RTS</text>
<text x="35.6" y="55.4">TXD</text>
<text x="89.1" y="59.7" transform="rotate(-90 89.1 59.7)">D[0..7]</text>
<text x="107.3" y="55.4">IO12</text>
<text x="107.3" y="57.9">IO13</text>
<text x="132.1" y="55.4">MISO</text>
<text x="132.1" y="57.9">SCK</text>
<text x="193.2" y="54.3">6</text>
<text x="193.2" y="56.8">7</text>
<text x="198.2" y="55.4">6B</text>
<text x="198.2" y="57.9">7B</text>
<text x="208.2" y="55.4">6C</text>
<text x="208.2" y="57.9">7C</text>
<text x="214.7" y="54.3">11</text>
<text x="214.7" y="56.8">10</text>
<text x="231.8" y="57.3">PUMP</text>
<text x="247.7" y="57.9">+24V</text>
<text x="26.2" y="63">CTS</text>
<text x="95.3" y="61.1">BS[0..2]</text>
<text x="107.3" y="63">IO14</text>
<text x="107.3" y="65.5">IO15</text>
<text x="132.1" y="63">AD0</text>
<text x="132.1" y="65.5">AD1</text>
<text x="172.8" y="65.5">RESET</text>
<text x="196.7" y="61.8">ULN2003A</text>
<text x="229.9" y="60.4">+12V</text>
<text x="84.5" y="67.3" transform="rotate(-90 84.5 67.3)">D2</text>
<text x="87.1" y="67.3" transform="rotate(-90 87.1 67.3)">D1</text>
<text x="89.6" y="67.3" transform="rotate(-90 89.6 67.3)">D0</text>
<text x="97.2" y="67.3" transform="rotate(-90 97.2 67.3)">BS0</text>
<text x="99.8" y="67.3" transform="rotate(-90 99.8 67.3)">BS1</text>
<text x="102.3" y="67.3" transform="rotate(-90 102.3 67.3)">BS2</text>
<text x="107.3" y="68.1">IO16</text>
<text x="107.3" y="70.6">IO17</text>
<text x="132.1" y="68.1">AD2</text>
<text x="132.1" y="70.6">AD3</text>
<text x="172.8" y="70.6">IO13</text>
<text x="216.7" y="69.1">RL4</text>
<text x="221.7" y="67.7">5V</text>
<text x="237" y="69.1">RL5</text>
<text x="242.1" y="67.7">12V</text>
<text x="107.3" y="73.1">IO18</text>
<text x="107.3" y="75.7">IO19</text>
<text x="132.1" y="73.1">AD4</text>
<text x="132.1" y="75.7">AD5</text>
<text x="20.4" y="80.8">L_IS</text>
<text x="20.4" y="83.3">R_IS</text>
<text x="30.2" y="80.8">M+</text>
<text x="30.7" y="83.3">M-</text>
<text x="88.4" y="80.3" transform="rotate(-90 88.4 80.3)">AD4</text>
<text x="90.9" y="80.3" transform="rotate(-90 90.9 80.3)">AD5</text>
<text x="132.1" y="78.2">SDA</text>
<text x="132.1" y="80.8">SCL</text>
<text x="20.4" y="85.8">L_EN</text>
<text x="20.4" y="88.4">R_EN</text>
<text x="31" y="88.4">S-</text>
<text x="4.3" y="90.9">IO6</text>
<text x="4.3" y="93.5">IO3</text>
<text x="20.4" y="90.9">L_PWM</text>
<text x="20.4" y="93.5">R_PWM</text>
<text x="30.5" y="90.9">S+</text>
<text x="241.9" y="90.3">IGNITION</text>
<text x="20.4" y="98.5">VCC</text>
<text x="20.4" y="101.1">GND</text>
</g>
<text font-size="2.4" fill="#0f0" x="191.2" y="13.4">28.00</text>
<text font-size="2.4" fill="#0000c0" x="144.8" y="75.6">LED &amp; Reset</text>
</svg>
